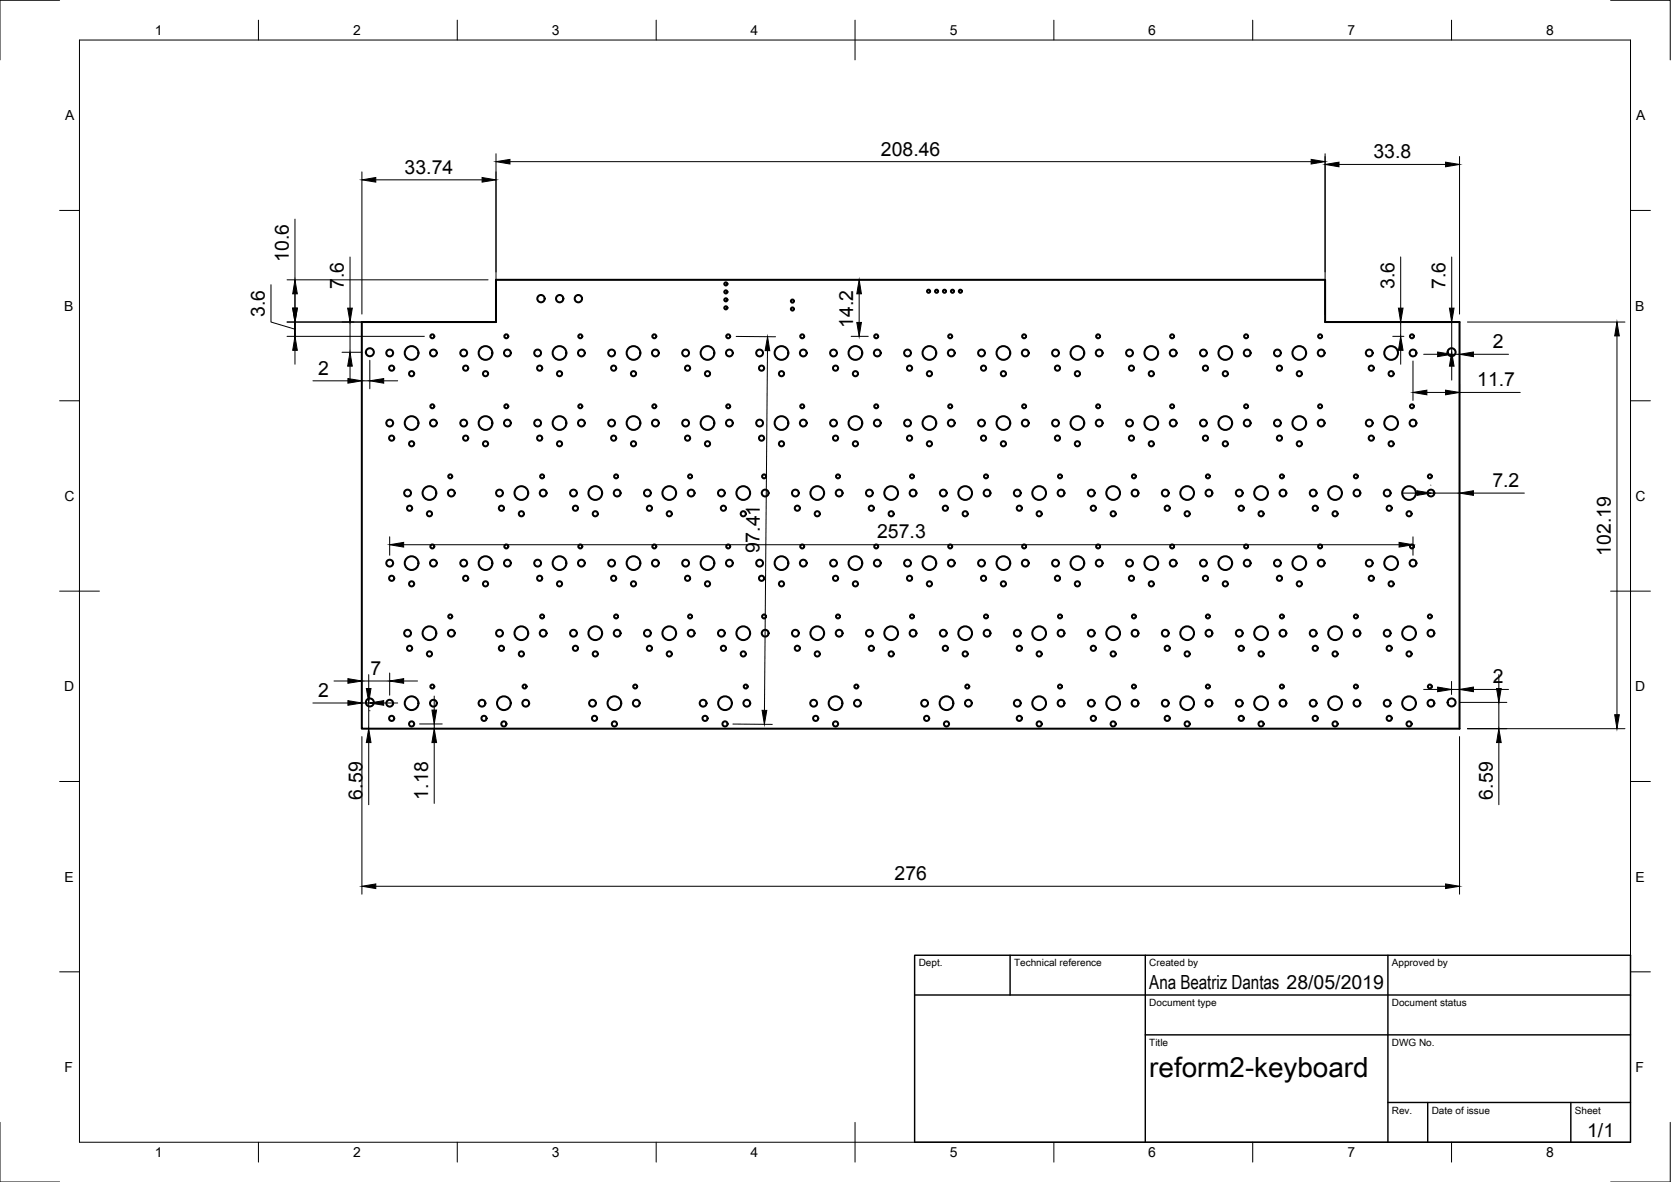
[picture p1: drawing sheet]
<svg xmlns="http://www.w3.org/2000/svg" width="420mm" height="297mm" viewBox="0 0 420 297" stroke-linecap="round" stroke-linejoin="round" font-family="sans-serif">
<!-- layer: Visible -->
<g fill="none" stroke="#000" stroke-width=".51">
<path d="M91 80.9h33.7v-10.6h208.5v10.6h33.8v102.2h-276z"/>
<circle cx="136" cy="75.1" r=".92"/>
<circle cx="140.7" cy="75.1" r=".92"/>
<circle cx="145.4" cy="75.1" r=".92"/>
<circle cx="182.5" cy="71.3" r=".39"/>
<circle cx="182.5" cy="73.4" r=".39"/>
<circle cx="182.5" cy="75.3" r=".39"/>
<circle cx="182.5" cy="77.4" r=".39"/>
<circle cx="199.3" cy="77.7" r=".39"/>
<circle cx="199.3" cy="75.7" r=".39"/>
<circle cx="233.5" cy="73.2" r=".39"/>
<circle cx="235.5" cy="73.2" r=".39"/>
<circle cx="237.5" cy="73.2" r=".39"/>
<circle cx="239.5" cy="73.2" r=".39"/>
<circle cx="241.5" cy="73.2" r=".39"/>
<circle cx="93" cy="88.5" r="1.01"/>
<circle cx="98" cy="88.7" r=".86"/>
<circle cx="98.5" cy="92.5" r=".65"/>
<circle cx="103.5" cy="88.7" r="1.73"/>
<circle cx="103.5" cy="93.9" r=".65"/>
<circle cx="108.7" cy="84.5" r=".5"/>
<circle cx="109" cy="88.7" r=".86"/>
<circle cx="116.6" cy="88.7" r=".86"/>
<circle cx="117.1" cy="92.5" r=".65"/>
<circle cx="122.1" cy="88.7" r="1.73"/>
<circle cx="122.1" cy="93.9" r=".65"/>
<circle cx="127.3" cy="84.5" r=".5"/>
<circle cx="127.6" cy="88.7" r=".86"/>
<circle cx="135.2" cy="88.7" r=".86"/>
<circle cx="135.7" cy="92.5" r=".65"/>
<circle cx="140.7" cy="88.7" r="1.73"/>
<circle cx="140.7" cy="93.9" r=".65"/>
<circle cx="145.9" cy="84.5" r=".5"/>
<circle cx="146.2" cy="88.7" r=".86"/>
<circle cx="153.8" cy="88.7" r=".86"/>
<circle cx="154.3" cy="92.5" r=".65"/>
<circle cx="159.3" cy="88.7" r="1.73"/>
<circle cx="159.3" cy="93.9" r=".65"/>
<circle cx="164.5" cy="84.5" r=".5"/>
<circle cx="164.8" cy="88.7" r=".86"/>
<circle cx="172.4" cy="88.7" r=".86"/>
<circle cx="172.9" cy="92.5" r=".65"/>
<circle cx="177.9" cy="88.7" r="1.73"/>
<circle cx="177.9" cy="93.9" r=".65"/>
<circle cx="183.1" cy="84.5" r=".5"/>
<circle cx="183.4" cy="88.7" r=".86"/>
<circle cx="191" cy="88.7" r=".86"/>
<circle cx="191.5" cy="92.5" r=".65"/>
<circle cx="196.5" cy="88.7" r="1.73"/>
<circle cx="196.5" cy="93.9" r=".65"/>
<circle cx="201.7" cy="84.5" r=".5"/>
<circle cx="202" cy="88.7" r=".86"/>
<circle cx="209.6" cy="88.7" r=".86"/>
<circle cx="210.1" cy="92.5" r=".65"/>
<circle cx="215.1" cy="88.7" r="1.73"/>
<circle cx="215.1" cy="93.9" r=".65"/>
<circle cx="220.3" cy="84.5" r=".5"/>
<circle cx="220.6" cy="88.7" r=".86"/>
<circle cx="228.2" cy="88.7" r=".86"/>
<circle cx="228.7" cy="92.5" r=".65"/>
<circle cx="233.7" cy="88.7" r="1.73"/>
<circle cx="233.7" cy="93.9" r=".65"/>
<circle cx="238.9" cy="84.5" r=".5"/>
<circle cx="239.2" cy="88.7" r=".86"/>
<circle cx="246.8" cy="88.7" r=".86"/>
<circle cx="247.3" cy="92.5" r=".65"/>
<circle cx="252.3" cy="88.7" r="1.73"/>
<circle cx="252.3" cy="93.9" r=".65"/>
<circle cx="257.5" cy="84.5" r=".5"/>
<circle cx="257.8" cy="88.7" r=".86"/>
<circle cx="265.4" cy="88.7" r=".86"/>
<circle cx="265.9" cy="92.5" r=".65"/>
<circle cx="270.9" cy="88.7" r="1.73"/>
<circle cx="270.9" cy="93.9" r=".65"/>
<circle cx="276.1" cy="84.5" r=".5"/>
<circle cx="276.4" cy="88.7" r=".86"/>
<circle cx="284" cy="88.7" r=".86"/>
<circle cx="284.5" cy="92.5" r=".65"/>
<circle cx="289.5" cy="88.7" r="1.73"/>
<circle cx="289.5" cy="93.9" r=".65"/>
<circle cx="294.7" cy="84.5" r=".5"/>
<circle cx="295" cy="88.7" r=".86"/>
<circle cx="302.6" cy="88.7" r=".86"/>
<circle cx="303.1" cy="92.5" r=".65"/>
<circle cx="308.1" cy="88.7" r="1.73"/>
<circle cx="308.1" cy="93.9" r=".65"/>
<circle cx="313.3" cy="84.5" r=".5"/>
<circle cx="313.6" cy="88.7" r=".86"/>
<circle cx="321.2" cy="88.7" r=".86"/>
<circle cx="321.7" cy="92.5" r=".65"/>
<circle cx="326.7" cy="88.7" r="1.73"/>
<circle cx="326.7" cy="93.9" r=".65"/>
<circle cx="331.9" cy="84.5" r=".5"/>
<circle cx="332.2" cy="88.7" r=".86"/>
<circle cx="344.3" cy="88.7" r=".86"/>
<circle cx="344.8" cy="92.5" r=".65"/>
<circle cx="349.8" cy="88.7" r="1.73"/>
<circle cx="349.8" cy="93.9" r=".65"/>
<circle cx="355" cy="84.5" r=".5"/>
<circle cx="355.3" cy="88.7" r=".86"/>
<circle cx="365" cy="88.5" r="1.01"/>
<circle cx="98" cy="106.3" r=".86"/>
<circle cx="98.5" cy="110.1" r=".65"/>
<circle cx="103.5" cy="106.3" r="1.73"/>
<circle cx="103.5" cy="111.5" r=".65"/>
<circle cx="108.7" cy="102.1" r=".5"/>
<circle cx="109" cy="106.3" r=".86"/>
<circle cx="113.2" cy="119.7" r=".5"/>
<circle cx="116.6" cy="106.3" r=".86"/>
<circle cx="117.1" cy="110.1" r=".65"/>
<circle cx="122.1" cy="106.3" r="1.73"/>
<circle cx="122.1" cy="111.5" r=".65"/>
<circle cx="127.3" cy="102.1" r=".5"/>
<circle cx="127.6" cy="106.3" r=".86"/>
<circle cx="135.2" cy="106.3" r=".86"/>
<circle cx="135.7" cy="110.1" r=".65"/>
<circle cx="136.3" cy="119.7" r=".5"/>
<circle cx="140.7" cy="106.3" r="1.73"/>
<circle cx="140.7" cy="111.5" r=".65"/>
<circle cx="145.9" cy="102.1" r=".5"/>
<circle cx="146.2" cy="106.3" r=".86"/>
<circle cx="153.8" cy="106.3" r=".86"/>
<circle cx="154.3" cy="110.1" r=".65"/>
<circle cx="154.9" cy="119.7" r=".5"/>
<circle cx="159.3" cy="106.3" r="1.73"/>
<circle cx="159.3" cy="111.5" r=".65"/>
<circle cx="164.5" cy="102.1" r=".5"/>
<circle cx="164.8" cy="106.3" r=".86"/>
<circle cx="172.4" cy="106.3" r=".86"/>
<circle cx="172.9" cy="110.1" r=".65"/>
<circle cx="173.5" cy="119.7" r=".5"/>
<circle cx="177.9" cy="106.3" r="1.73"/>
<circle cx="177.9" cy="111.5" r=".65"/>
<circle cx="183.1" cy="102.1" r=".5"/>
<circle cx="183.4" cy="106.3" r=".86"/>
<circle cx="191" cy="106.3" r=".86"/>
<circle cx="191.5" cy="110.1" r=".65"/>
<circle cx="192.1" cy="119.7" r=".5"/>
<circle cx="196.5" cy="106.3" r="1.73"/>
<circle cx="196.5" cy="111.5" r=".65"/>
<circle cx="201.7" cy="102.1" r=".5"/>
<circle cx="202" cy="106.3" r=".86"/>
<circle cx="209.6" cy="106.3" r=".86"/>
<circle cx="210.1" cy="110.1" r=".65"/>
<circle cx="210.7" cy="119.7" r=".5"/>
<circle cx="215.1" cy="106.3" r="1.73"/>
<circle cx="215.1" cy="111.5" r=".65"/>
<circle cx="220.3" cy="102.1" r=".5"/>
<circle cx="220.6" cy="106.3" r=".86"/>
<circle cx="228.2" cy="106.3" r=".86"/>
<circle cx="228.7" cy="110.1" r=".65"/>
<circle cx="229.3" cy="119.7" r=".5"/>
<circle cx="233.7" cy="106.3" r="1.73"/>
<circle cx="233.7" cy="111.5" r=".65"/>
<circle cx="238.9" cy="102.1" r=".5"/>
<circle cx="239.2" cy="106.3" r=".86"/>
<circle cx="246.8" cy="106.3" r=".86"/>
<circle cx="247.3" cy="110.1" r=".65"/>
<circle cx="247.9" cy="119.7" r=".5"/>
<circle cx="252.3" cy="106.3" r="1.73"/>
<circle cx="252.3" cy="111.5" r=".65"/>
<circle cx="257.5" cy="102.1" r=".5"/>
<circle cx="257.8" cy="106.3" r=".86"/>
<circle cx="265.4" cy="106.3" r=".86"/>
<circle cx="265.9" cy="110.1" r=".65"/>
<circle cx="266.5" cy="119.7" r=".5"/>
<circle cx="270.9" cy="106.3" r="1.73"/>
<circle cx="270.9" cy="111.5" r=".65"/>
<circle cx="276.1" cy="102.1" r=".5"/>
<circle cx="276.4" cy="106.3" r=".86"/>
<circle cx="284" cy="106.3" r=".86"/>
<circle cx="284.5" cy="110.1" r=".65"/>
<circle cx="285.1" cy="119.7" r=".5"/>
<circle cx="289.5" cy="106.3" r="1.73"/>
<circle cx="289.5" cy="111.5" r=".65"/>
<circle cx="294.7" cy="102.1" r=".5"/>
<circle cx="295" cy="106.3" r=".86"/>
<circle cx="302.6" cy="106.3" r=".86"/>
<circle cx="303.1" cy="110.1" r=".65"/>
<circle cx="303.7" cy="119.7" r=".5"/>
<circle cx="308.1" cy="106.3" r="1.73"/>
<circle cx="308.1" cy="111.5" r=".65"/>
<circle cx="313.3" cy="102.1" r=".5"/>
<circle cx="313.6" cy="106.3" r=".86"/>
<circle cx="321.2" cy="106.3" r=".86"/>
<circle cx="321.7" cy="110.1" r=".65"/>
<circle cx="322.3" cy="119.7" r=".5"/>
<circle cx="326.7" cy="106.3" r="1.73"/>
<circle cx="326.7" cy="111.5" r=".65"/>
<circle cx="331.9" cy="102.1" r=".5"/>
<circle cx="332.2" cy="106.3" r=".86"/>
<circle cx="340.9" cy="119.7" r=".5"/>
<circle cx="344.3" cy="106.3" r=".86"/>
<circle cx="344.8" cy="110.1" r=".65"/>
<circle cx="349.8" cy="106.3" r="1.73"/>
<circle cx="349.8" cy="111.5" r=".65"/>
<circle cx="355" cy="102.1" r=".5"/>
<circle cx="355.3" cy="106.3" r=".86"/>
<circle cx="359.5" cy="119.7" r=".5"/>
<circle cx="102.5" cy="123.9" r=".86"/>
<circle cx="103" cy="127.7" r=".65"/>
<circle cx="108" cy="123.9" r="1.73"/>
<circle cx="108" cy="129.1" r=".65"/>
<circle cx="108.7" cy="137.3" r=".5"/>
<circle cx="113.5" cy="123.9" r=".86"/>
<circle cx="125.6" cy="123.9" r=".86"/>
<circle cx="126.1" cy="127.7" r=".65"/>
<circle cx="127.3" cy="137.3" r=".5"/>
<circle cx="131.1" cy="123.9" r="1.73"/>
<circle cx="131.1" cy="129.1" r=".65"/>
<circle cx="136.6" cy="123.9" r=".86"/>
<circle cx="144.2" cy="123.9" r=".86"/>
<circle cx="144.7" cy="127.7" r=".65"/>
<circle cx="145.9" cy="137.3" r=".5"/>
<circle cx="149.7" cy="123.9" r="1.73"/>
<circle cx="149.7" cy="129.1" r=".65"/>
<circle cx="155.2" cy="123.9" r=".86"/>
<circle cx="162.8" cy="123.9" r=".86"/>
<circle cx="163.3" cy="127.7" r=".65"/>
<circle cx="164.5" cy="137.3" r=".5"/>
<circle cx="168.3" cy="123.9" r="1.73"/>
<circle cx="168.3" cy="129.1" r=".65"/>
<circle cx="173.8" cy="123.9" r=".86"/>
<circle cx="181.4" cy="123.9" r=".86"/>
<circle cx="181.9" cy="127.7" r=".65"/>
<circle cx="183.1" cy="137.3" r=".5"/>
<circle cx="186.9" cy="123.9" r="1.73"/>
<circle cx="186.9" cy="129.1" r=".65"/>
<circle cx="192.4" cy="123.9" r=".86"/>
<circle cx="200" cy="123.9" r=".86"/>
<circle cx="200.5" cy="127.7" r=".65"/>
<circle cx="201.7" cy="137.3" r=".5"/>
<circle cx="205.5" cy="123.9" r="1.73"/>
<circle cx="205.5" cy="129.1" r=".65"/>
<circle cx="211" cy="123.9" r=".86"/>
<circle cx="218.6" cy="123.9" r=".86"/>
<circle cx="219.1" cy="127.7" r=".65"/>
<circle cx="220.3" cy="137.3" r=".5"/>
<circle cx="224.1" cy="123.9" r="1.73"/>
<circle cx="224.1" cy="129.1" r=".65"/>
<circle cx="229.6" cy="123.9" r=".86"/>
<circle cx="237.2" cy="123.9" r=".86"/>
<circle cx="237.7" cy="127.7" r=".65"/>
<circle cx="238.9" cy="137.3" r=".5"/>
<circle cx="242.7" cy="123.9" r="1.73"/>
<circle cx="242.7" cy="129.1" r=".65"/>
<circle cx="248.2" cy="123.9" r=".86"/>
<circle cx="255.8" cy="123.9" r=".86"/>
<circle cx="256.3" cy="127.7" r=".65"/>
<circle cx="257.5" cy="137.3" r=".5"/>
<circle cx="261.3" cy="123.9" r="1.73"/>
<circle cx="261.3" cy="129.1" r=".65"/>
<circle cx="266.8" cy="123.9" r=".86"/>
<circle cx="274.4" cy="123.9" r=".86"/>
<circle cx="274.9" cy="127.7" r=".65"/>
<circle cx="276.1" cy="137.3" r=".5"/>
<circle cx="279.9" cy="123.9" r="1.73"/>
<circle cx="279.9" cy="129.1" r=".65"/>
<circle cx="285.4" cy="123.9" r=".86"/>
<circle cx="293" cy="123.9" r=".86"/>
<circle cx="293.5" cy="127.7" r=".65"/>
<circle cx="294.7" cy="137.3" r=".5"/>
<circle cx="298.5" cy="123.9" r="1.73"/>
<circle cx="298.5" cy="129.1" r=".65"/>
<circle cx="304" cy="123.9" r=".86"/>
<circle cx="311.6" cy="123.9" r=".86"/>
<circle cx="312.1" cy="127.7" r=".65"/>
<circle cx="313.3" cy="137.3" r=".5"/>
<circle cx="317.1" cy="123.9" r="1.73"/>
<circle cx="317.1" cy="129.1" r=".65"/>
<circle cx="322.6" cy="123.9" r=".86"/>
<circle cx="330.2" cy="123.9" r=".86"/>
<circle cx="330.7" cy="127.7" r=".65"/>
<circle cx="331.9" cy="137.3" r=".5"/>
<circle cx="335.7" cy="123.9" r="1.73"/>
<circle cx="335.7" cy="129.1" r=".65"/>
<circle cx="341.2" cy="123.9" r=".86"/>
<circle cx="348.8" cy="123.9" r=".86"/>
<circle cx="349.3" cy="127.7" r=".65"/>
<circle cx="354.3" cy="123.9" r="1.73"/>
<circle cx="354.3" cy="129.1" r=".65"/>
<circle cx="355" cy="137.3" r=".5"/>
<circle cx="359.8" cy="123.9" r=".86"/>
<circle cx="98" cy="141.5" r=".86"/>
<circle cx="98.5" cy="145.3" r=".65"/>
<circle cx="102.5" cy="159.1" r=".86"/>
<circle cx="103.5" cy="141.5" r="1.73"/>
<circle cx="103.5" cy="146.7" r=".65"/>
<circle cx="108" cy="159.1" r="1.73"/>
<circle cx="109" cy="141.5" r=".86"/>
<circle cx="113.2" cy="154.9" r=".5"/>
<circle cx="113.5" cy="159.1" r=".86"/>
<circle cx="116.6" cy="141.5" r=".86"/>
<circle cx="117.1" cy="145.3" r=".65"/>
<circle cx="122.1" cy="141.5" r="1.73"/>
<circle cx="122.1" cy="146.7" r=".65"/>
<circle cx="125.6" cy="159.1" r=".86"/>
<circle cx="127.6" cy="141.5" r=".86"/>
<circle cx="131.1" cy="159.1" r="1.73"/>
<circle cx="135.2" cy="141.5" r=".86"/>
<circle cx="135.7" cy="145.3" r=".65"/>
<circle cx="136.3" cy="154.9" r=".5"/>
<circle cx="136.6" cy="159.1" r=".86"/>
<circle cx="140.7" cy="141.5" r="1.73"/>
<circle cx="140.7" cy="146.7" r=".65"/>
<circle cx="144.2" cy="159.1" r=".86"/>
<circle cx="146.2" cy="141.5" r=".86"/>
<circle cx="149.7" cy="159.1" r="1.73"/>
<circle cx="153.8" cy="141.5" r=".86"/>
<circle cx="154.3" cy="145.3" r=".65"/>
<circle cx="154.9" cy="154.9" r=".5"/>
<circle cx="155.2" cy="159.1" r=".86"/>
<circle cx="159.3" cy="141.5" r="1.73"/>
<circle cx="159.3" cy="146.7" r=".65"/>
<circle cx="162.8" cy="159.1" r=".86"/>
<circle cx="164.8" cy="141.5" r=".86"/>
<circle cx="168.3" cy="159.1" r="1.73"/>
<circle cx="172.4" cy="141.5" r=".86"/>
<circle cx="172.9" cy="145.3" r=".65"/>
<circle cx="173.5" cy="154.9" r=".5"/>
<circle cx="173.8" cy="159.1" r=".86"/>
<circle cx="177.9" cy="141.5" r="1.73"/>
<circle cx="177.9" cy="146.7" r=".65"/>
<circle cx="181.4" cy="159.1" r=".86"/>
<circle cx="183.4" cy="141.5" r=".86"/>
<circle cx="186.9" cy="159.1" r="1.73"/>
<circle cx="191" cy="141.5" r=".86"/>
<circle cx="191.5" cy="145.3" r=".65"/>
<circle cx="192.1" cy="154.9" r=".5"/>
<circle cx="192.4" cy="159.1" r=".86"/>
<circle cx="196.5" cy="141.5" r="1.73"/>
<circle cx="196.5" cy="146.7" r=".65"/>
<circle cx="200" cy="159.1" r=".86"/>
<circle cx="202" cy="141.5" r=".86"/>
<circle cx="205.5" cy="159.1" r="1.73"/>
<circle cx="209.6" cy="141.5" r=".86"/>
<circle cx="210.1" cy="145.3" r=".65"/>
<circle cx="210.7" cy="154.9" r=".5"/>
<circle cx="211" cy="159.1" r=".86"/>
<circle cx="215.1" cy="141.5" r="1.73"/>
<circle cx="215.1" cy="146.7" r=".65"/>
<circle cx="218.6" cy="159.1" r=".86"/>
<circle cx="220.6" cy="141.5" r=".86"/>
<circle cx="224.1" cy="159.1" r="1.73"/>
<circle cx="228.2" cy="141.5" r=".86"/>
<circle cx="228.7" cy="145.3" r=".65"/>
<circle cx="229.3" cy="154.9" r=".5"/>
<circle cx="229.6" cy="159.1" r=".86"/>
<circle cx="233.7" cy="141.5" r="1.73"/>
<circle cx="233.7" cy="146.7" r=".65"/>
<circle cx="237.2" cy="159.1" r=".86"/>
<circle cx="239.2" cy="141.5" r=".86"/>
<circle cx="242.7" cy="159.1" r="1.73"/>
<circle cx="246.8" cy="141.5" r=".86"/>
<circle cx="247.3" cy="145.3" r=".65"/>
<circle cx="247.9" cy="154.9" r=".5"/>
<circle cx="248.2" cy="159.1" r=".86"/>
<circle cx="252.3" cy="141.5" r="1.73"/>
<circle cx="252.3" cy="146.7" r=".65"/>
<circle cx="255.8" cy="159.1" r=".86"/>
<circle cx="257.8" cy="141.5" r=".86"/>
<circle cx="261.3" cy="159.1" r="1.73"/>
<circle cx="265.4" cy="141.5" r=".86"/>
<circle cx="265.9" cy="145.3" r=".65"/>
<circle cx="266.5" cy="154.9" r=".5"/>
<circle cx="266.8" cy="159.1" r=".86"/>
<circle cx="270.9" cy="141.5" r="1.73"/>
<circle cx="270.9" cy="146.7" r=".65"/>
<circle cx="274.4" cy="159.1" r=".86"/>
<circle cx="276.4" cy="141.5" r=".86"/>
<circle cx="279.9" cy="159.1" r="1.73"/>
<circle cx="284" cy="141.5" r=".86"/>
<circle cx="284.5" cy="145.3" r=".65"/>
<circle cx="285.1" cy="154.9" r=".5"/>
<circle cx="285.4" cy="159.1" r=".86"/>
<circle cx="289.5" cy="141.5" r="1.73"/>
<circle cx="289.5" cy="146.7" r=".65"/>
<circle cx="293" cy="159.1" r=".86"/>
<circle cx="295" cy="141.5" r=".86"/>
<circle cx="298.5" cy="159.1" r="1.73"/>
<circle cx="302.6" cy="141.5" r=".86"/>
<circle cx="303.1" cy="145.3" r=".65"/>
<circle cx="303.7" cy="154.9" r=".5"/>
<circle cx="304" cy="159.1" r=".86"/>
<circle cx="308.1" cy="141.5" r="1.73"/>
<circle cx="308.1" cy="146.7" r=".65"/>
<circle cx="311.6" cy="159.1" r=".86"/>
<circle cx="313.6" cy="141.5" r=".86"/>
<circle cx="317.1" cy="159.1" r="1.73"/>
<circle cx="321.2" cy="141.5" r=".86"/>
<circle cx="321.7" cy="145.3" r=".65"/>
<circle cx="322.3" cy="154.9" r=".5"/>
<circle cx="322.6" cy="159.1" r=".86"/>
<circle cx="326.7" cy="141.5" r="1.73"/>
<circle cx="326.7" cy="146.7" r=".65"/>
<circle cx="330.2" cy="159.1" r=".86"/>
<circle cx="332.2" cy="141.5" r=".86"/>
<circle cx="335.7" cy="159.1" r="1.73"/>
<circle cx="340.9" cy="154.9" r=".5"/>
<circle cx="341.2" cy="159.1" r=".86"/>
<circle cx="344.3" cy="141.5" r=".86"/>
<circle cx="344.8" cy="145.3" r=".65"/>
<circle cx="348.8" cy="159.1" r=".86"/>
<circle cx="349.8" cy="141.5" r="1.73"/>
<circle cx="349.8" cy="146.7" r=".65"/>
<circle cx="354.3" cy="159.1" r="1.73"/>
<circle cx="355.3" cy="141.5" r=".86"/>
<circle cx="359.5" cy="154.9" r=".5"/>
<circle cx="359.8" cy="159.1" r=".86"/>
<circle cx="93" cy="176.5" r="1.01"/>
<circle cx="98" cy="176.7" r=".86"/>
<circle cx="103" cy="162.9" r=".65"/>
<circle cx="103.5" cy="176.7" r="1.73"/>
<circle cx="108" cy="164.3" r=".65"/>
<circle cx="108.7" cy="172.5" r=".5"/>
<circle cx="109" cy="176.7" r=".86"/>
<circle cx="121.2" cy="176.7" r=".86"/>
<circle cx="126.1" cy="162.9" r=".65"/>
<circle cx="126.7" cy="176.7" r="1.73"/>
<circle cx="131.1" cy="164.3" r=".65"/>
<circle cx="131.9" cy="172.5" r=".5"/>
<circle cx="132.2" cy="176.7" r=".86"/>
<circle cx="144.7" cy="162.9" r=".65"/>
<circle cx="149" cy="176.7" r=".86"/>
<circle cx="149.7" cy="164.3" r=".65"/>
<circle cx="154.5" cy="176.7" r="1.73"/>
<circle cx="159.7" cy="172.5" r=".5"/>
<circle cx="160" cy="176.7" r=".86"/>
<circle cx="163.3" cy="162.9" r=".65"/>
<circle cx="168.3" cy="164.3" r=".65"/>
<circle cx="176.8" cy="176.7" r=".86"/>
<circle cx="181.9" cy="162.9" r=".65"/>
<circle cx="182.3" cy="176.7" r="1.73"/>
<circle cx="186.9" cy="164.3" r=".65"/>
<circle cx="187.5" cy="172.5" r=".5"/>
<circle cx="187.8" cy="176.7" r=".86"/>
<circle cx="200.5" cy="162.9" r=".65"/>
<circle cx="204.6" cy="176.7" r=".86"/>
<circle cx="205.5" cy="164.3" r=".65"/>
<circle cx="210.1" cy="176.7" r="1.73"/>
<circle cx="215.3" cy="172.5" r=".5"/>
<circle cx="215.6" cy="176.7" r=".86"/>
<circle cx="219.1" cy="162.9" r=".65"/>
<circle cx="224.1" cy="164.3" r=".65"/>
<circle cx="232.5" cy="176.7" r=".86"/>
<circle cx="237.7" cy="162.9" r=".65"/>
<circle cx="238" cy="176.7" r="1.73"/>
<circle cx="242.7" cy="164.3" r=".65"/>
<circle cx="243.2" cy="172.5" r=".5"/>
<circle cx="243.5" cy="176.7" r=".86"/>
<circle cx="255.8" cy="176.7" r=".86"/>
<circle cx="256.3" cy="162.9" r=".65"/>
<circle cx="261.3" cy="176.7" r="1.73"/>
<circle cx="261.3" cy="164.3" r=".65"/>
<circle cx="266.5" cy="172.5" r=".5"/>
<circle cx="266.8" cy="176.7" r=".86"/>
<circle cx="274.4" cy="176.7" r=".86"/>
<circle cx="274.9" cy="162.9" r=".65"/>
<circle cx="279.9" cy="176.7" r="1.73"/>
<circle cx="279.9" cy="164.3" r=".65"/>
<circle cx="285.1" cy="172.5" r=".5"/>
<circle cx="285.4" cy="176.7" r=".86"/>
<circle cx="293" cy="176.7" r=".86"/>
<circle cx="293.5" cy="162.9" r=".65"/>
<circle cx="298.5" cy="176.7" r="1.73"/>
<circle cx="298.5" cy="164.3" r=".65"/>
<circle cx="303.7" cy="172.5" r=".5"/>
<circle cx="304" cy="176.7" r=".86"/>
<circle cx="311.6" cy="176.7" r=".86"/>
<circle cx="312.1" cy="162.9" r=".65"/>
<circle cx="317.1" cy="176.7" r="1.73"/>
<circle cx="317.1" cy="164.3" r=".65"/>
<circle cx="322.3" cy="172.5" r=".5"/>
<circle cx="322.6" cy="176.7" r=".86"/>
<circle cx="330.2" cy="176.7" r=".86"/>
<circle cx="330.7" cy="162.9" r=".65"/>
<circle cx="335.7" cy="176.7" r="1.73"/>
<circle cx="335.7" cy="164.3" r=".65"/>
<circle cx="340.9" cy="172.5" r=".5"/>
<circle cx="341.2" cy="176.7" r=".86"/>
<circle cx="348.8" cy="176.7" r=".86"/>
<circle cx="349.3" cy="162.9" r=".65"/>
<circle cx="354.3" cy="176.7" r="1.73"/>
<circle cx="354.3" cy="164.3" r=".65"/>
<circle cx="359.5" cy="172.5" r=".5"/>
<circle cx="359.8" cy="176.7" r=".86"/>
<circle cx="365" cy="176.5" r="1.01"/>
<circle cx="98.5" cy="180.5" r=".65"/>
<circle cx="103.5" cy="181.9" r=".65"/>
<circle cx="121.7" cy="180.5" r=".65"/>
<circle cx="126.7" cy="181.9" r=".65"/>
<circle cx="149.5" cy="180.5" r=".65"/>
<circle cx="154.5" cy="181.9" r=".65"/>
<circle cx="177.3" cy="180.5" r=".65"/>
<circle cx="182.3" cy="181.9" r=".65"/>
<circle cx="205.1" cy="180.5" r=".65"/>
<circle cx="210.1" cy="181.9" r=".65"/>
<circle cx="233" cy="180.5" r=".65"/>
<circle cx="238" cy="181.9" r=".65"/>
<circle cx="256.3" cy="180.5" r=".65"/>
<circle cx="261.3" cy="181.9" r=".65"/>
<circle cx="274.9" cy="180.5" r=".65"/>
<circle cx="279.9" cy="181.9" r=".65"/>
<circle cx="293.5" cy="180.5" r=".65"/>
<circle cx="298.5" cy="181.9" r=".65"/>
<circle cx="312.1" cy="180.5" r=".65"/>
<circle cx="317.1" cy="181.9" r=".65"/>
<circle cx="330.7" cy="180.5" r=".65"/>
<circle cx="335.7" cy="181.9" r=".65"/>
<circle cx="349.3" cy="180.5" r=".65"/>
<circle cx="354.3" cy="181.9" r=".65"/>
</g>
<!-- layer: Border -->
<g fill="none" stroke="#000" stroke-width=".25">
<path d="M15 .1h-15v15M20 10.1h390v276.9h-390zM65 5.1v5M115 5.1v5M165 5.1v5M215 5.1v10M265 5.1v5M315 5.1v5M365 5.1v5M405 .1h15v15M15 52.9h5M410 52.9h5"/>
<path d="M15 100.7h5M410 100.7h5M15 148.6h10M405 148.6h10M15 196.4h5M410 196.4h5M15 244.2h5M410 244.2h5M0 282.1v14.9h15M65 287v5M115 287v5M165 287v5"/>
<path d="M215 282.1v9.9M265 287v5M315 287v5M365 287v5M420 282.1v14.9h-15"/>
</g>
<!-- layer: TitleBlock -->
<path d="M230 240.1h180v46.9h-180zM230 250h180M254 240.1v9.9M288 240.1v46.9M349 240.1v46.9M288 260.1h122M349 277.1h61M359 277.1v9.9M395 277.1v9.9" fill="none" stroke="#000" stroke-width=".36"/>
<!-- layer: Dimensions -->
<g fill="none" stroke="#000" stroke-width=".25">
<path d="M124.7 38.6v40.3M333.2 38.6v40.3M367 39.3v39.6M74.2 55.1v15.2M91 43.2v35.7M94.5 45.2h26.7M128.2 40.6h201.5M336.7 41.3h26.8M68.1 71.6v9.3l6.1 1.8M72.2 70.3h50.5M74.2 73.8v3.6M88 64.6v12.8"/>
<path d="M216 73.8v7.2M352.2 64.6v12.8M365 64.6v12.8M72.2 80.9h50.5M72.2 84.5h34.5M74.2 80.9v3.6v-3.6M74.2 88v3.5M78.7 95.7h8.8M86 88.5h5M88 80.9v7.6M88 92v3.5M91 95.7h2"/>
<path d="M93 90.5v7.2M96.5 95.7h3.5M185.1 84.5l9.9 .1M193 88.1l-.8 90.4M214 84.5h4.3M350.2 84.5h2.8M352.2 80.9v3.6M352.2 88v3.5M355.3 90.7v9.9M358 89h3.5M358.8 98.6h4.7M365 90.5v.5"/>
<path d="M365 89h2M365 80.9v7.6M365 92v3.5M367 96.6v2.6M367 98.6h15.2M367 88.5h.1M369 80.9h39.6M370.5 89h8.8M406.6 84.4v95.2M98 134.9v4.6M101.5 136.9h250.3M352.8 123.9h3.5"/>
<path d="M355.3 134.9v4.6M359.8 121.9h.1M359.8 123.9h7.2M370.5 123.9h12.8M78.7 176.7h8.8M84 171.1h3.5M90.7 176.5h.3M91 171.1h7M91 176.7h2M92.7 169.5v3.5M92.7 176.5v6.6M93 178.5v.2"/>
<path d="M96.5 176.7h3.5M98 169.1v5.6M101.5 171.1h3.5M109.2 174.9v3.5M358 173.3h3.5M365 171.2v3.3M365 173.3h2M367 176.5h11.9M370.5 173.3h8.8M376.9 169.5v3.5M376.9 176.5v6.6M91 185.1v39.6"/>
<path d="M92.7 186.6v15.6M105.5 181.9h5.7M109.2 181.9v1.2M109.2 186.6v15.3M184.3 182h9.9M367 185.1v39.6M369 183.1h39.6M376.9 186.6v15.6M94.5 222.7h269"/>
</g>
<g fill="#000" stroke="#000" stroke-width=".25">
<path d="M91 45.2l3.5-.6v1.2zM121.2 44.6l3.5 .6-3.5 .6zM124.7 40.6l3.5-.5v1.1zM329.7 40.1l3.5 .5-3.5 .6zM333.2 41.3l3.5-.5v1.1zM363.5 40.8l3.5 .5-3.5 .6zM73.6 77.4h1.2l-.6 3.5zM74.2 70.3l.6 3.5h-1.2zM87.4 77.4h1.2l-.6 3.5zM216 70.3l.6 3.5h-1.2zM351.6 77.4h1.2l-.6 3.5zM364.4 77.4h1.2l-.6 3.5z"/>
<path d="M74.2 84.5l.6 3.5h-1.2zM88 88.5l.6 3.5h-1.2zM87.5 95.1l3.5 .6-3.5 .6zM93 95.7l3.5-.6v1.2zM193 84.6l.5 3.5h-1.1zM215.4 81h1.2l-.6 3.5zM352.2 84.5l.6 3.5h-1.2zM355.3 98.6l3.5-.5v1.1zM361.5 88.5l3.5 .5-3.5 .6zM363.5 98.1l3.5 .5-3.5 .6zM365 88.5l.6 3.5h-1.2zM367 89l3.5-.5v1.1z"/>
<path d="M406.6 80.9l.6 3.5h-1.2zM98 136.9l3.5-.6v1.2zM351.8 136.3l3.5 .6-3.5 .6zM356.3 123.3l3.5 .6-3.5 .6zM367 123.9l3.5-.6v1.2zM87.5 170.5l3.5 .6-3.5 .6zM87.5 176.1l3.5 .6-3.5 .5zM92.1 173h1.2l-.6 3.5zM93 176.7l3.5-.6v1.1zM98 171.1l3.5-.6v1.2zM108.6 178.4h1.2l-.6 3.5zM191.6 178.5h1.2l-.6 3.5z"/>
<path d="M361.5 172.7l3.5 .6-3.5 .5zM367 173.3l3.5-.6v1.1zM376.3 173h1.2l-.6 3.5zM406 179.6h1.2l-.6 3.5zM92.7 183.1l.6 3.5h-1.2zM109.2 183.1l.6 3.5h-1.2zM376.9 183.1l.6 3.5h-1.2zM91 222.7l3.5-.6v1.2zM363.5 222.1l3.5 .6-3.5 .6z"/>
</g>
<text font-size="7" x="289" y="270.6">reform2-keyboard</text>
<g font-size="4.9">
<text x="221.5" y="39.1">208.46</text>
<text x="345.3" y="39.8">33.8</text>
<text x="101.7" y="43.6">33.74</text>
<text x="72.6" y="65.9" transform="rotate(-90 72.6 65.9)">10.6</text>
<text x="86.4" y="72.7" transform="rotate(-90 86.4 72.7)">7.6</text>
<text x="350.6" y="72.6" transform="rotate(-90 350.6 72.6)">3.6</text>
<text x="363.5" y="72.7" transform="rotate(-90 363.5 72.7)">7.6</text>
<text x="66.6" y="79.6" transform="rotate(-90 66.6 79.6)">3.6</text>
<text x="214.5" y="82.3" transform="rotate(-90 214.5 82.3)">14.2</text>
<text x="375.3" y="87.5">2</text>
<text x="80" y="94.2">2</text>
<text x="371.5" y="97.1">11.7</text>
<text x="375.2" y="122.4">7.2</text>
<text x="220.6" y="135.3">257.3</text>
<text x="191" y="139.1" transform="rotate(-90 191 139.1)">97.41</text>
<text x="405" y="139.7" transform="rotate(-90 405 139.7)">102.19</text>
<text x="93.1" y="169.6">7</text>
<text x="375.3" y="171.8">2</text>
<text x="80" y="175.2">2</text>
<text x="91.1" y="200.9" transform="rotate(-90 91.1 200.9)">6.59</text>
<text x="107.6" y="200.9" transform="rotate(-90 107.6 200.9)">1.18</text>
<text x="375.3" y="200.9" transform="rotate(-90 375.3 200.9)">6.59</text>
<text x="224.9" y="221.2">276</text>
<text x="289" y="248.5">Ana Beatriz Dantas 28/05/2019</text>
<text x="399.1" y="285.7">1/1</text>
</g>
<g font-size="3.5">
<text x="39" y="8.8">1</text>
<text x="88.8" y="8.8">2</text>
<text x="138.8" y="8.8">3</text>
<text x="188.7" y="8.8">4</text>
<text x="238.8" y="8.8">5</text>
<text x="288.7" y="8.8">6</text>
<text x="338.8" y="8.8">7</text>
<text x="388.8" y="8.8">8</text>
<text x="16.4" y="30.2">A</text>
<text x="411.4" y="30.2">A</text>
<text x="16.2" y="78">B</text>
<text x="411.2" y="78">B</text>
<text x="16.2" y="125.9">C</text>
<text x="411.2" y="125.9">C</text>
<text x="16.2" y="173.7">D</text>
<text x="411.2" y="173.7">D</text>
<text x="16.2" y="221.6">E</text>
<text x="411.2" y="221.6">E</text>
<text x="16.2" y="269.4">F</text>
<text x="411.2" y="269.4">F</text>
<text x="39" y="290.8">1</text>
<text x="88.8" y="290.8">2</text>
<text x="138.8" y="290.8">3</text>
<text x="188.7" y="290.8">4</text>
<text x="238.8" y="290.8">5</text>
<text x="288.7" y="290.8">6</text>
<text x="338.8" y="290.8">7</text>
<text x="388.8" y="290.8">8</text>
</g>
<g font-size="2.5">
<text x="231" y="242.9">Dept.</text>
<text x="255" y="242.9">Technical reference</text>
<text x="289" y="242.9">Created by</text>
<text x="350" y="242.9">Approved by</text>
<text x="289" y="252.8">Document type</text>
<text x="350" y="252.8">Document status</text>
<text x="289" y="262.9">Title</text>
<text x="350" y="262.9">DWG No.</text>
<text x="350" y="279.9">Rev.</text>
<text x="360" y="279.9">Date of issue</text>
<text x="396" y="279.9">Sheet</text>
</g>
</svg>
